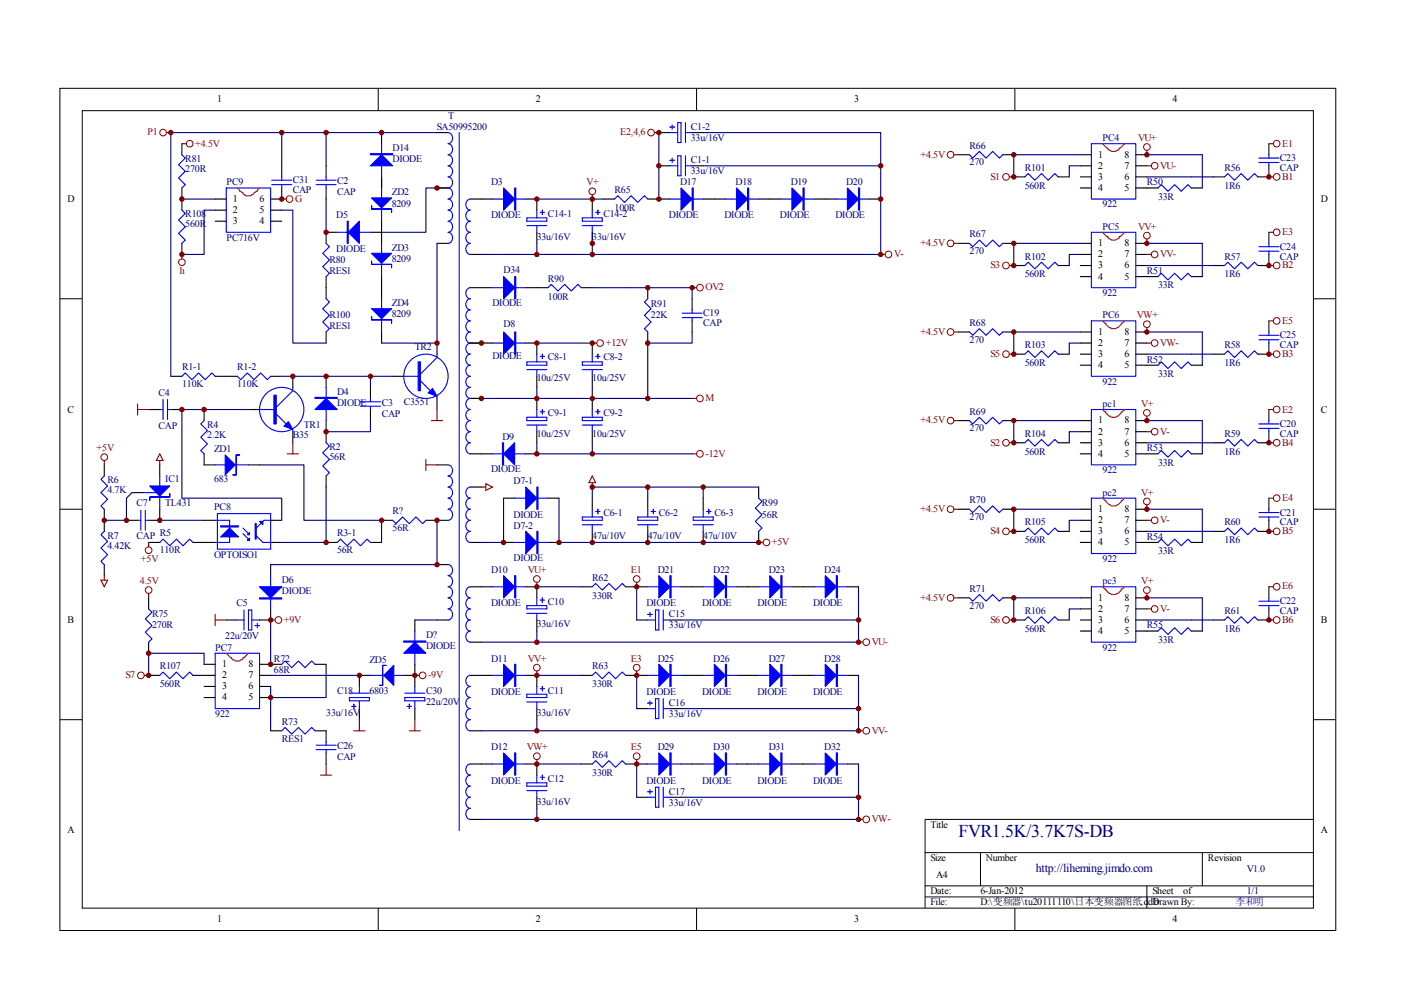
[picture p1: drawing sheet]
<svg xmlns="http://www.w3.org/2000/svg" width="297mm" height="210mm" viewBox="0 0 297 210" stroke-linecap="round" stroke-linejoin="round" font-family="sans-serif">
<g fill="none" stroke="#000" stroke-width=".21">
<path d="M12.7 18.7h270.5v178.6h-270.5zM80.2 18.7v4.7M147.7 18.7v4.7M215.2 18.7v4.7M17.4 23.5h261.1v169h-261.1zM12.7 63.3h4.7M278.4 63.3h4.7M12.7 108h4.7M278.4 108h4.7M12.7 152.6h4.7M278.4 152.6h4.7M278.4 173.7h-82.3v18.8"/>
<path d="M80.2 192.5v4.7M147.7 192.5v4.7M196.1 180.8h82.3M196.1 187.8h82.3M196.1 190.2h82.3M207.9 180.8v7M215.2 192.5v4.7M243.2 187.8v4.7M254.9 180.8v7"/>
</g>
<g fill="none" stroke="#000" stroke-width=".23">
<path d="M38.6 30.5v2.3M38.6 39.9v4.7M59.7 39.9v2.3h-2.3M59.7 35.2v2.3M69.1 35.2v2.3M69.1 39.9v2.3M80.9 28.1v2.4M80.9 37.5v2.4M92.7 28.1h2.3M92.7 39.9h2.3M139.7 28.1h2.3M139.7 35.2h2.3"/>
<path d="M146.7 28.1h2.4M146.7 35.2h2.4M203.2 32.8h2.3M212.6 32.8h2.3M214.9 37.5h2.4M224.3 37.5h2.4M229 39.9h2.4M229 35.2h2.4M229 32.8h2.4M229 37.5h2.4M240.8 39.9h4.7M240.8 35.2h2.4"/>
<path d="M240.8 32.8h2.4M240.8 37.5h2.4M252.6 39.9h2.3M257.3 37.5h2.3M269 35.2v2.3h-2.3M269 30.5v2.3M38.6 51.6v2.3M45.6 42.2h2.4M45.6 44.6h2.4M45.6 46.9h2.4M57.4 44.6h2.3M57.4 46.9h2.3"/>
<path d="M69.1 58.6v4.7M71.5 49.3h-2.4v2.3M78.5 49.3h2.4M80.9 46.9v4.7M80.9 58.6v4.7M92.7 51.6h2.3M99.7 42.2h4.7M99.7 53.9h2.4M111.5 42.2h2.3v2.4M113.8 49.3v2.3M125.6 42.2v2.4M125.6 49.3v2.3"/>
<path d="M127.9 42.2h2.4M137.3 42.2h4.7M149.1 42.2h4.7M160.9 42.2h4.7M172.6 42.2h4.7M184.4 42.2h2.3M203.2 51.6h2.3M212.6 51.6h2.3M214.9 56.3h2.4M224.3 56.3h2.4M229 51.6h2.4M229 53.9h2.4"/>
<path d="M229 56.3h2.4M229 58.6h2.4M240.8 51.6h2.4M240.8 53.9h2.4M240.8 56.3h2.4M240.8 58.6h4.7M252.6 58.6h2.3M257.3 56.3h2.3M269 49.3v2.3M269 53.9v2.4h-2.3M36.2 79.8h2.4M45.6 79.8h4.7"/>
<path d="M57.4 79.8h2.3M62.1 79.8v2.3M69.1 70.4v2.3M69.1 79.8v2.3M80.9 70.4v2.3M83.2 79.8h2.4M92.7 72.7v2.4M99.7 61h4.7M99.7 72.7h4.7M111.5 61h4.7M111.5 72.7h2.3v2.4M113.8 79.8v2.3"/>
<path d="M123.2 61h2.4M125.6 72.7v2.4M125.6 79.8v2.3M137.3 61v2.3M137.3 70.4v2.3M146.7 63.3v2.4M146.7 68v2.4M203.2 70.4h2.3M212.6 70.4h2.3M214.9 75.1h2.4M224.3 75.1h2.4M229 72.7h2.4"/>
<path d="M229 70.4h2.4M229 75.1h2.4M229 77.4h2.4M240.8 72.7h2.4M240.8 70.4h2.4M240.8 75.1h2.4M240.8 77.4h4.7M252.6 77.4h2.3M257.3 75.1h2.3M269 68v2.4M269 72.7v2.4h-2.3M22.1 98.6v2.3"/>
<path d="M31.5 86.8h2.4M33.9 98.6v2.3M36.2 86.8h2.4M43.3 96.2v2.4h2.3M43.3 86.8v2.4M52.7 86.8h2.3M52.7 98.6h2.3M62.1 91.5v2.4M69.1 89.2v4.7M78.5 82.1v2.4M78.5 86.8v2.4M92.7 84.5v2.3"/>
<path d="M92.7 98.6h2.3M99.7 84.5h2.4M99.7 96.2h4.7M111.5 96.2h2.3M113.8 84.5v2.3M113.8 91.5v2.4M125.6 84.5v2.3M125.6 91.5v2.4M203.2 89.2h2.3M212.6 89.2h2.3M214.9 93.9h2.4M224.3 93.9h2.4"/>
<path d="M229 96.2h2.4M229 89.2h2.4M229 91.5h2.4M229 93.9h2.4M240.8 96.2h4.7M240.8 89.2h2.4M240.8 91.5h2.4M240.8 93.9h2.4M252.6 96.2h2.3M257.3 93.9h2.3M269 86.8v2.4M269 91.5v2.4h-2.3"/>
<path d="M22.1 108v4.7M22.1 119.7v2.4M26.8 110.3h2.4M28 104.4h2.3M31.5 115h2.4M33.9 108v2.3h-2.4M40.9 115h4.7M43.3 110.3h2.3M57.4 110.3h2.3M57.4 115h2.3M57.4 119.7v2.4M69.1 100.9v2.4"/>
<path d="M69.1 115h2.4M78.5 115h2.4M80.9 110.3h2.3M90.3 110.3h4.7M92.7 119.7h2.3M99.7 115h2.4M99.7 103.3h2.4M106.8 115h2.3M106.8 105.6h2.3M116.2 115h2.3M116.2 105.6h2.3M125.6 105.6v2.4"/>
<path d="M125.6 112.7v2.3M137.3 105.6v2.4M137.3 112.7v2.3M149.1 105.6v2.4M149.1 112.7v2.3M160.9 103.3v2.3M160.9 112.7v2.3M203.2 108h2.3M212.6 108h2.3M214.9 112.7h2.4M224.3 112.7h2.4M229 110.3h2.4"/>
<path d="M229 115h2.4M229 108h2.4M229 112.7h2.4M240.8 110.3h2.4M240.8 115h4.7M240.8 108h2.4M240.8 112.7h2.4M252.6 115h2.3M257.3 112.7h2.3M269 105.6v2.4M269 110.3v2.4h-2.3M31.5 126.8v2.3"/>
<path d="M31.5 136.2v2.3M48 131.5h2.3M57.4 129.1v2.4h-2.4M88 131.5v2.3M92.7 131.5h2.3M99.7 124.4h4.7M99.7 136.2h2.4M111.5 124.4h2.3v2.4M113.8 131.5v2.3M123.2 124.4h2.4M132.6 124.4h4.7M135 131.5h2.3"/>
<path d="M142 131.5h2.4M144.4 124.4h4.7M156.2 124.4h4.7M167.9 124.4h4.7M179.7 124.4h2.3M203.2 126.8h2.3M212.6 126.8h2.3M214.9 131.5h2.4M224.3 131.5h2.4M229 131.5h2.4M229 126.8h2.4M229 129.1h2.4"/>
<path d="M229 133.8h2.4M240.8 131.5h2.4M240.8 126.8h2.4M240.8 129.1h2.4M240.8 133.8h4.7M252.6 133.8h2.3M257.3 131.5h2.3M269 129.1v2.4h-2.3M269 124.4v2.4M31.5 143.2h2.4M40.9 143.2h4.7M43.3 140.9h2.3"/>
<path d="M43.3 145.5h2.3M43.3 147.9h2.3M55 143.2h2.4M55 140.9h4.7M55 145.5h2.4M55 147.9h2.4M57.4 154.9h2.3M66.8 154.9h2.3v2.4M66.8 140.9h2.3M69.1 159.6v2.4M76.2 150.2v2.4M78.5 143.2h-2.3v2.3"/>
<path d="M85.6 143.2h2.4M88 140.9v4.6M88 150.2v2.4M99.7 143.2h4.7M99.7 154.9h2.4M111.5 143.2h2.3v2.3M113.8 150.2v2.4M123.2 143.2h2.4M132.6 143.2h4.7M135 150.2h2.3M142 150.2h2.4M144.4 143.2h4.7"/>
<path d="M156.2 143.2h4.7M167.9 143.2h4.7M179.7 143.2h2.3M99.7 162h4.7M99.7 173.7h2.4M111.5 162h2.3v2.3M113.8 169v2.4M123.2 162h2.4M132.6 162h4.7M135 169h2.3M142 169h2.4M144.4 162h4.7"/>
<path d="M156.2 162h4.7M167.9 162h4.7M179.7 162h2.3"/>
</g>
<g fill="none" stroke="#00f" stroke-width=".23">
<path d="M38.6 32.8l.7 .7-1.4 1.4 1.4 1.4-1.4 1.4 1.4 1.5-.7 .7M48 39.9h9.4v9.4h-9.4zM57.6 39.2h4.2M57.6 38.2h4.2M59.7 37.5v.7M59.7 39.2v.7M67 39.2h4.3M67 38.2h4.3M69.1 37.5v.7M69.1 39.2v.7M80.9 30.5v7M80.9 39.9v7"/>
<path d="M95 28.1a1.2 1.2 0 0 1 .9 1.2 1.2 1.2 0 0 1-.9 1.2 1.2 1.2 0 0 1 .9 1.1 1.2 1.2 0 0 1-.9 1.2 1.2 1.2 0 0 1 .9 1.2 1.2 1.2 0 0 1-.9 1.2 1.2 1.2 0 0 1 .9 1.1 1.2 1.2 0 0 1-.9 1.2 1.2 1.2 0 0 1 .9 1.2 1.2 1.2 0 0 1-.9 1.2 1.2 1.2 0 0 1 .9 1.1 1.2 1.2 0 0 1-.9 1.2 1.2 1.2 0 0 1 .9 1.2 1.2 1.2 0 0 1-.9 1.2 1.2 1.2 0 0 1 .9 1.1 1.2 1.2 0 0 1-.9 1.2 1.2 1.2 0 0 1 .9 1.2 1.2 1.2 0 0 1-.9 1.2 1.2 1.2 0 0 1 .9 1.1 1.2 1.2 0 0 1-.9 1.2M97.4 28.1v148M142 34h1M142 35.2h1.7M142 26.9h1M142 28.1h1.7M142.5 26.5v.9M142.5 33.5v1M143.7 33h.7v4.3h-.7zM143.7 26h.7v4.2h-.7zM145.3 35.2h1.4M145.3 26v4.2"/>
<path d="M145.3 33v4.3M145.3 28.1h1.4M205.5 32.8l.7 .7 1.5-1.4 1.4 1.4 1.4-1.4 1.4 1.4 .7-.7M217.3 37.5l.7-.7 1.4 1.4 1.4-1.4 1.4 1.4 1.4-1.4 .7 .7M231.4 30.5h9.4v11.7h-9.4zM245.5 39.9l.7-.7 1.4 1.4 1.4-1.4 1.4 1.4 1.5-1.4 .7 .7M259.6 37.5l.7-.7 1.4 1.4 1.4-1.4 1.5 1.4 1.4-1.4 .7 .7M266.9 33.5h4.2M266.9 34.5h4.2M269 32.8v.7M269 34.5v.7M38.6 44.6l.7 .7-1.4 1.4 1.4 1.4-1.4 1.4 1.4 1.4-.7 .7"/>
<path d="M69.1 51.6l.7 .7-1.4 1.4 1.4 1.4-1.4 1.4 1.4 1.4-.7 .7M71.5 49.3h7M80.9 51.6v7M99.7 42.2a1.2 1.2 0 0 0-.9 1.2 1.2 1.2 0 0 0 .9 1.2 1.2 1.2 0 0 0-.9 1.1 1.2 1.2 0 0 0 .9 1.2 1.21 1.21 0 0 0-.9 1.2 1.21 1.21 0 0 0 .9 1.2 1.2 1.2 0 0 0-.9 1.1 1.2 1.2 0 0 0 .9 1.2 1.2 1.2 0 0 0-.9 1.2 1.2 1.2 0 0 0 .9 1.1M104.4 42.2h7.1M111.7 46.2h4.2v.7h-4.2zM111.7 47.8h4.2M113.8 44.6v1.6M113.8 47.8v1.5M114.5 45h1M115 44.6v.9M123.5 47.8h4.2"/>
<path d="M123.5 46.2h4.2v.7h-4.2zM125.6 44.6v1.6M125.6 47.8v1.5M126.3 45h.9M126.8 44.6v.9M130.3 42.2l.7-.7 1.4 1.4 1.4-1.4 1.4 1.4 1.4-1.4 .7 .7M142 42.2h7.1M153.8 42.2h7.1M165.6 42.2h7M177.3 42.2h7.1M205.5 51.6l.7 .7 1.5-1.4 1.4 1.4 1.4-1.4 1.4 1.4 .7-.7M217.3 56.3l.7-.7 1.4 1.4 1.4-1.4 1.4 1.4 1.4-1.4 .7 .7"/>
<path d="M231.4 49.3h9.4v11.7h-9.4zM245.5 58.6l.7-.7 1.4 1.4 1.4-1.4 1.4 1.4 1.5-1.4 .7 .7M259.6 56.3l.7-.7 1.4 1.4 1.4-1.4 1.5 1.4 1.4-1.4 .7 .7M266.9 52.3h4.2M266.9 53.2h4.2M269 51.6v.7M269 53.2v.7M38.6 79.8l.7-.7 1.4 1.4 1.4-1.4 1.4 1.4 1.4-1.4 .7 .7M50.3 79.8l.7 .7 1.4-1.4 1.5 1.4 1.4-1.4 1.4 1.4 .7-.7M69.1 63.3l.7 .7-1.4 1.5 1.4 1.4-1.4 1.4 1.4 1.4-.7 .7M80.9 63.3v7.1M85.6 79.8h3.5"/>
<path d="M92.7 75.1v.7l-3.6 3.5M99.7 61a1.2 1.2 0 0 0-.9 1.2 1.2 1.2 0 0 0 .9 1.1 1.2 1.2 0 0 0-.9 1.2 1.2 1.2 0 0 0 .9 1.2M99.7 65.7a1.2 1.2 0 0 0-.9 1.2 1.2 1.2 0 0 0 .9 1.1 1.2 1.2 0 0 0-.9 1.2 1.2 1.2 0 0 0 .9 1.2 1.2 1.2 0 0 0-.9 1.2 1.2 1.2 0 0 0 .9 1.1 1.2 1.2 0 0 0-.9 1.2 1.2 1.2 0 0 0 .9 1.2 1.2 1.2 0 0 0-.9 1.2 1.2 1.2 0 0 0 .9 1.1 1.21 1.21 0 0 0-.9 1.2 1.21 1.21 0 0 0 .9 1.2 1.2 1.2 0 0 0-.9 1.2 1.2 1.2 0 0 0 .9 1.1 1.2 1.2 0 0 0-.9 1.2 1.2 1.2 0 0 0 .9 1.2 1.2 1.2 0 0 0-.9 1.2 1.2 1.2 0 0 0 .9 1.1 1.2 1.2 0 0 0-.9 1.2 1.2 1.2 0 0 0 .9 1.2 1.2 1.2 0 0 0-.9 1.2 1.2 1.2 0 0 0 .9 1.1 1.2 1.2 0 0 0-.9 1.2 1.2 1.2 0 0 0 .9 1.2 1.2 1.2 0 0 0-.9 1.2 1.2 1.2 0 0 0 .9 1.1M104.4 61h7.1M104.4 72.7h7.1M111.7 76.7h4.2v.7h-4.2zM111.7 78.4h4.2M113.8 75.1v1.6M113.8 78.4v1.4M114.5 75.6h1M115 75.1v.9M116.2 61l.7-.7 1.4 1.4 1.4-1.4 1.4 1.4 1.4-1.4 .7 .7"/>
<path d="M123.5 76.7h4.2v.7h-4.2zM123.5 78.4h4.2M125.6 75.1v1.6M125.6 78.4v1.4M126.3 75.6h.9M126.8 75.1v.9M137.3 63.3l-.7 .7 1.4 1.5-1.4 1.4 1.4 1.4-1.4 1.4 .7 .7M144.6 67.3h4.3M144.6 66.4h4.3M146.7 65.7v.7M146.7 67.3v.7M205.5 70.4l.7 .7 1.5-1.4 1.4 1.4 1.4-1.4 1.4 1.4 .7-.7"/>
<path d="M217.3 75.1l.7-.7 1.4 1.4 1.4-1.4 1.4 1.4 1.4-1.4 .7 .7M231.4 68h9.4v11.8h-9.4zM245.5 77.4l.7-.7 1.4 1.4 1.4-1.4 1.4 1.4 1.5-1.4 .7 .7M259.6 75.1l.7-.7 1.4 1.4 1.4-1.4 1.5 1.4 1.4-1.4 .7 .7M266.9 71.1h4.2M266.9 72h4.2M269 70.4v.7M269 72v.7M33.9 86.8h.7M34.6 84.7v4.2M35.5 86.8h.7M35.5 84.7v4.2"/>
<path d="M43.3 89.2l-.7 .7 1.4 1.4-1.4 1.4 1.4 1.4-1.4 1.4 .7 .7M45.6 98.6h7.1M55 86.8h3.6M58.6 87.8l2.1 2.1M62.1 82.1v.7l-3.5 3.6M62.1 91.1v.4M69.1 93.9l.7 .7-1.4 1.4 1.4 1.4-1.4 1.4 1.4 1.4-.7 .7M69.1 82.1v7.1M76.4 85.2h4.3M76.4 86.1h4.3M78.5 84.5v.7M78.5 86.1v.7"/>
<path d="M89.1 80.7l2.1 2.1M92.7 84v.5M95 98.6a1.2 1.2 0 0 1 .9 1.1 1.2 1.2 0 0 1-.9 1.2 1.2 1.2 0 0 1 .9 1.2 1.2 1.2 0 0 1-.9 1.2 1.2 1.2 0 0 1 .9 1.1 1.2 1.2 0 0 1-.9 1.2 1.2 1.2 0 0 1 .9 1.2 1.2 1.2 0 0 1-.9 1.2 1.2 1.2 0 0 1 .9 1.1 1.2 1.2 0 0 1-.9 1.2M104.4 96.2h7.1M111.7 88.5h4.2v.7h-4.2zM111.7 90.1h4.2M113.8 86.8v1.7M113.8 90.1v1.4M114.5 87.3h1M115 86.8v1M123.5 88.5h4.2v.7h-4.2zM123.5 90.1h4.2"/>
<path d="M125.6 86.8v1.7M125.6 90.1v1.4M126.3 87.3h.9M126.8 86.8v1M205.5 89.2l.7 .7 1.5-1.4 1.4 1.4 1.4-1.4 1.4 1.4 .7-.7M217.3 93.9l.7-.7 1.4 1.4 1.4-1.4 1.4 1.4 1.4-1.4 .7 .7M231.4 86.8h9.4v11.8h-9.4zM245.5 96.2l.7-.7 1.4 1.4 1.4-1.4 1.4 1.4 1.5-1.4 .7 .7M259.6 93.9l.7-.7 1.4 1.4 1.4-1.4 1.5 1.4 1.4-1.4 .7 .7M266.9 89.9h4.2M266.9 90.8h4.2M269 89.2v.7"/>
<path d="M269 90.8v.7M22.1 100.9l-.7 .7 1.4 1.4-1.4 1.4 1.4 1.5-1.4 1.4 .7 .7M22.1 112.7l-.7 .7 1.4 1.4-1.4 1.4 1.4 1.4-1.4 1.4 .7 .7M29.2 110.3h.7M29.9 108.2v4.2M30.3 104.4h3.3M30.8 110.3h.7M30.8 108.2v4.2M33.9 115l.7-.7 1.4 1.4 1.4-1.4 1.4 1.4 1.4-1.4 .7 .7M33.9 100.9v7.1M45.6 110.3h3.1v4.7h-3.1M46.1 108.9h11.3v7.5h-11.3z"/>
<path d="M51.5 112l1.4 1.4M51.5 113.1l1.4 1.4M54.3 113.6l1.4 1.4h1.7M57.4 110.3h-1.4l-1.7 1.7M71.5 115l.7-.7 1.4 1.4 1.4-1.4 1.4 1.4 1.4-1.4 .7 .7M83.2 110.3l.8 .7 1.4-1.4 1.4 1.4 1.4-1.4 1.4 1.4 .7-.7M95 119.7a1.2 1.2 0 0 1 .9 1.2 1.2 1.2 0 0 1-.9 1.2 1.2 1.2 0 0 1 .9 1.1 1.2 1.2 0 0 1-.9 1.2 1.2 1.2 0 0 1 .9 1.2 1.2 1.2 0 0 1-.9 1.2M99.7 103.3a1.2 1.2 0 0 0-.9 1.1 1.2 1.2 0 0 0 .9 1.2 1.2 1.2 0 0 0-.9 1.2 1.2 1.2 0 0 0 .9 1.2 1.21 1.21 0 0 0-.9 1.1 1.21 1.21 0 0 0 .9 1.2 1.2 1.2 0 0 0-.9 1.2 1.2 1.2 0 0 0 .9 1.2 1.2 1.2 0 0 0-.9 1.1 1.2 1.2 0 0 0 .9 1.2M109.1 115h7.1M109.1 105.6h7.1M123.5 109.6h4.2v.7h-4.2zM123.5 111.3h4.2"/>
<path d="M125.6 108v1.6M125.6 111.3v1.4M126.3 108.4h.9M126.8 108v.9M135.2 109.6h4.3v.7h-4.3zM135.2 111.3h4.3M137.3 108v1.6M137.3 111.3v1.4M138 108.4h1M138.5 108v.9M147 109.6h4.2v.7h-4.2zM147 111.3h4.2"/>
<path d="M149.1 108v1.6M149.1 111.3v1.4M149.8 108.4h.9M150.3 108v.9M160.9 105.6l.7 .7-1.5 1.4 1.5 1.4-1.5 1.5 1.5 1.4-.7 .7M205.5 108l.7 .7 1.5-1.4 1.4 1.4 1.4-1.4 1.4 1.4 .7-.7M217.3 112.7l.7-.7 1.4 1.4 1.4-1.4 1.4 1.4 1.4-1.4 .7 .7M231.4 105.6h9.4v11.8h-9.4zM245.5 115l.7-.7 1.4 1.4 1.4-1.4 1.4 1.4 1.5-1.4 .7 .7M259.6 112.7l.7-.7 1.4 1.4 1.4-1.4 1.5 1.4 1.4-1.4 .7 .7M266.9 109.6h4.2M266.9 108.7h4.2"/>
<path d="M269 108v.7M269 109.6v.7M31.5 129.1l.7 .7-1.4 1.4 1.4 1.4-1.4 1.4 1.4 1.4-.7 .8M45.6 138.5h9.4v11.7h-9.4zM50.3 131.5h1.4M51.7 129.3v4.3M52.7 129.3h.7v4.3h-.7zM53.4 131.5h1.6M54.1 132.6h.9M54.6 132.2v.9M57.4 122.1v7M88 133.8v7.1"/>
<path d="M95 126.8a1.2 1.2 0 0 1 .9 1.1 1.2 1.2 0 0 1-.9 1.2 1.2 1.2 0 0 1 .9 1.2 1.2 1.2 0 0 1-.9 1.2M99.7 126.8a1.2 1.2 0 0 0-.9 1.1 1.2 1.2 0 0 0 .9 1.2 1.2 1.2 0 0 0-.9 1.2 1.2 1.2 0 0 0 .9 1.2 1.2 1.2 0 0 0-.9 1.1 1.2 1.2 0 0 0 .9 1.2 1.2 1.2 0 0 0-.9 1.2 1.2 1.2 0 0 0 .9 1.2M99.7 124.4a1.2 1.2 0 0 0-.9 1.2 1.2 1.2 0 0 0 .9 1.2M104.4 124.4h7.1M111.7 128.4h4.2v.7h-4.2zM111.7 130h4.2M113.8 126.8v1.6M113.8 130v1.5M114.5 127.2h1M115 126.8v.9M125.6 124.4l.7-.7 1.4 1.4 1.4-1.4 1.4 1.4 1.4-1.4 .7 .7M137.3 131.5h1.7"/>
<path d="M137.3 124.4h7.1M137.3 130.3h1M137.8 129.8v1M139 129.3h.7v4.3h-.7zM140.6 131.5h1.4M140.6 129.3v4.3M149.1 124.4h7.1M160.9 124.4h7M172.6 124.4h7.1M205.5 126.8l.7 .7 1.5-1.4 1.4 1.4 1.4-1.4 1.4 1.4 .7-.7M217.3 131.5l.7-.7 1.4 1.4 1.4-1.4 1.4 1.4 1.4-1.4 .7 .7M231.4 124.4h9.4v11.8h-9.4z"/>
<path d="M245.5 133.8l.7-.7 1.4 1.4 1.4-1.4 1.4 1.4 1.5-1.4 .7 .7M259.6 131.5l.7-.7 1.4 1.4 1.4-1.4 1.5 1.4 1.4-1.4 .7 .7M266.9 128.4h4.2M266.9 127.5h4.2M269 126.8v.7M269 128.4v.7M33.9 143.2l.7-.7 1.4 1.4 1.4-1.4 1.4 1.4 1.4-1.4 .7 .7M59.7 140.9l.7-.8 1.4 1.5 1.5-1.5 1.4 1.5 1.4-1.5 .7 .8M59.7 154.9l.7-.7 1.4 1.4 1.5-1.4 1.4 1.4 1.4-1.4 .7 .7M67 158.9h4.3M67 158h4.3M69.1 157.3v.7"/>
<path d="M69.1 158.9v.7M74.1 147h4.2M74.1 147.9h4.2v.7h-4.2zM74.5 149.8h1M75 149.3v.9M76.2 145.5v1.5M76.2 148.6v1.6M78.5 143.2h7.1M85.8 147.9h4.3v.7h-4.3zM85.8 147h4.3M86.3 149.8h.9M86.8 149.3v.9"/>
<path d="M88 145.5v1.5M88 148.6v1.6M99.7 143.2a1.2 1.2 0 0 0-.9 1.2 1.2 1.2 0 0 0 .9 1.1 1.2 1.2 0 0 0-.9 1.2 1.2 1.2 0 0 0 .9 1.2 1.2 1.2 0 0 0-.9 1.2 1.2 1.2 0 0 0 .9 1.1 1.2 1.2 0 0 0-.9 1.2 1.2 1.2 0 0 0 .9 1.2 1.2 1.2 0 0 0-.9 1.2 1.2 1.2 0 0 0 .9 1.1M104.4 143.2h7.1M111.7 147.2h4.2v.7h-4.2zM111.7 148.8h4.2M113.8 145.5v1.7M113.8 148.8v1.4M114.5 146h1M115 145.5v1M125.6 143.2l.7-.7 1.4 1.4 1.4-1.4 1.4 1.4 1.4-1.4 .7 .7M137.3 143.2h7.1"/>
<path d="M137.3 149.1h1M137.3 150.2h1.7M137.8 148.6v.9M139 148.1h.7v4.3h-.7zM140.6 148.1v4.3M140.6 150.2h1.4M149.1 143.2h7.1M160.9 143.2h7M172.6 143.2h7.1M99.7 162a1.2 1.2 0 0 0-.9 1.2 1.2 1.2 0 0 0 .9 1.1 1.2 1.2 0 0 0-.9 1.2 1.2 1.2 0 0 0 .9 1.2 1.2 1.2 0 0 0-.9 1.2 1.2 1.2 0 0 0 .9 1.1 1.2 1.2 0 0 0-.9 1.2 1.2 1.2 0 0 0 .9 1.2 1.2 1.2 0 0 0-.9 1.2 1.2 1.2 0 0 0 .9 1.1M104.4 162h7.1M111.7 166h4.2v.7h-4.2z"/>
<path d="M111.7 167.6h4.2M113.8 164.3v1.7M113.8 167.6v1.4M114.5 164.8h1M115 164.3v1M125.6 162l.7-.7 1.4 1.4 1.4-1.4 1.4 1.4 1.4-1.4 .7 .7M137.3 162h7.1M137.3 167.9h1M137.3 169h1.7M137.8 167.4v.9M139 166.9h.7v4.2h-.7zM140.6 166.9v4.2"/>
<path d="M140.6 169h1.4M149.1 162h7.1M160.9 162h7M172.6 162h7.1"/>
<circle cx="90.3" cy="79.8" r="4.7"/>
<circle cx="59.7" cy="86.8" r="4.7"/>
</g>
<g fill="#00f" stroke="#00f" stroke-width=".23">
<path d="M78.8 42h4.2l-2.1 2.1z"/>
<path d="M78.8 53.7h4.2l-2.1 2.1z"/>
<path d="M78.8 65.5h4.2l-2.1 2.1z"/>
<path d="M78.5 35.2l2.4-2.4 2.3 2.4z"/>
<path d="M73.8 49.3l2.4-2.4v4.7z"/>
<path d="M90.8 83.3l.9-.9 1 1.6z"/>
<path d="M60.2 90.4l.9-1 1 1.7z"/>
<path d="M66.8 86.8l2.3-2.3 2.4 2.3z"/>
<path d="M47.7 96.5l2.2 2.1-2.2 2.1z"/>
<path d="M48.7 112l1.9 1.8h-3.8z"/>
<path d="M52.9 114.1v.4h-.5z"/>
<path d="M52.4 113.4l.5-.5v.5z"/>
<path d="M55 110.6h.7v.7z"/>
<path d="M31.7 103h4.3l-2.1 2.1z"/>
<path d="M55 124.4h4.7l-2.3 2.4z"/>
<path d="M85.6 138.5l2.4-2.3 2.3 2.3z"/>
<path d="M81.4 143.2l2.1-2.1v4.2z"/>
<path d="M106.8 39.9l2.3 2.3-2.3 2.4z"/>
<path d="M144.4 39.9l2.3 2.3-2.3 2.4z"/>
<path d="M156.2 39.9l2.3 2.3-2.3 2.4z"/>
<path d="M167.9 39.9l2.4 2.3-2.4 2.4z"/>
<path d="M179.7 39.9l2.3 2.3-2.3 2.4z"/>
<path d="M106.8 58.6l2.3 2.4-2.3 2.3z"/>
<path d="M106.8 70.4l2.3 2.3-2.3 2.4z"/>
<path d="M109.1 93.9v4.7l-2.3-2.4z"/>
<path d="M111.5 112.7l2.3 2.3-2.3 2.4z"/>
<path d="M111.5 103.3l2.3 2.3-2.3 2.4z"/>
<path d="M106.8 122.1l2.3 2.3-2.3 2.4z"/>
<path d="M139.7 122.1l2.3 2.3-2.3 2.4z"/>
<path d="M151.4 122.1l2.4 2.3-2.4 2.4z"/>
<path d="M163.2 122.1l2.4 2.3-2.4 2.4z"/>
<path d="M175 122.1l2.3 2.3-2.3 2.4z"/>
<path d="M106.8 140.9l2.3 2.3-2.3 2.3z"/>
<path d="M139.7 140.9l2.3 2.3-2.3 2.3z"/>
<path d="M151.4 140.9l2.4 2.3-2.4 2.3z"/>
<path d="M163.2 140.9l2.4 2.3-2.4 2.3z"/>
<path d="M175 140.9l2.3 2.3-2.3 2.3z"/>
<path d="M106.8 159.6l2.3 2.4-2.3 2.3z"/>
<path d="M139.7 159.6l2.3 2.4-2.3 2.3z"/>
<path d="M151.4 159.6l2.4 2.4-2.4 2.3z"/>
<path d="M163.2 159.6l2.4 2.4-2.4 2.3z"/>
<path d="M175 159.6l2.3 2.4-2.3 2.3z"/>
<path d="M78.8 43.6v.7h4.2v.7v-.7h-4.2z" fill-rule="evenodd"/>
<path d="M78.8 55.4v.7h4.2v.7v-.7h-4.2z" fill-rule="evenodd"/>
<path d="M78.8 67.1v.7h4.2v.7v-.7h-4.2z" fill-rule="evenodd"/>
<path d="M78.5 32.6h4.7v.2h-4.7z" fill-rule="evenodd"/>
<path d="M73.6 46.9h.2v4.7h-.2z" fill-rule="evenodd"/>
<path d="M88.7 76.7h.4v6.1h-.4z" fill-rule="evenodd"/>
<path d="M58.1 83.8h.5v6.1h-.5z" fill-rule="evenodd"/>
<path d="M66.8 84.2h4.7v.3h-4.7z" fill-rule="evenodd"/>
<path d="M50.1 96.5v4.2h-.7h.7v-4.2h.7z" fill-rule="evenodd"/>
<path d="M46.8 111.5h3.8v.2h-3.8z" fill-rule="evenodd"/>
<path d="M54.1 111h.2v3.3h-.2z" fill-rule="evenodd"/>
<path d="M31.7 105.4h4.3v-.7v.7h-4.3v.7z" fill-rule="evenodd"/>
<path d="M55 126.8h4.7v.2h-4.7z" fill-rule="evenodd"/>
<path d="M85.6 135.9h4.7v.3h-4.7z" fill-rule="evenodd"/>
<path d="M81.1 141.1h.7h-.7v4.2h-.7h.7z" fill-rule="evenodd"/>
<path d="M109.1 39.9h.3v4.7h-.3z" fill-rule="evenodd"/>
<path d="M146.7 39.9h.3v4.7h-.3z" fill-rule="evenodd"/>
<path d="M158.5 39.9h.2v4.7h-.2z" fill-rule="evenodd"/>
<path d="M170.3 39.9h.2v4.7h-.2z" fill-rule="evenodd"/>
<path d="M182 39.9h.3v4.7h-.3z" fill-rule="evenodd"/>
<path d="M109.1 58.6h.3v4.7h-.3z" fill-rule="evenodd"/>
<path d="M109.1 70.4h.3v4.7h-.3z" fill-rule="evenodd"/>
<path d="M106.5 93.9h.3v4.7h-.3z" fill-rule="evenodd"/>
<path d="M113.8 112.7h.3v4.7h-.3z" fill-rule="evenodd"/>
<path d="M113.8 103.3h.3v4.7h-.3z" fill-rule="evenodd"/>
<path d="M109.1 122.1h.3v4.7h-.3z" fill-rule="evenodd"/>
<path d="M142 122.1h.3v4.7h-.3z" fill-rule="evenodd"/>
<path d="M153.8 122.1h.2v4.7h-.2z" fill-rule="evenodd"/>
<path d="M165.6 122.1h.2v4.7h-.2z" fill-rule="evenodd"/>
<path d="M177.3 122.1h.3v4.7h-.3z" fill-rule="evenodd"/>
<path d="M109.1 140.9h.3v4.6h-.3z" fill-rule="evenodd"/>
<path d="M142 140.9h.3v4.6h-.3z" fill-rule="evenodd"/>
<path d="M153.8 140.9h.2v4.6h-.2z" fill-rule="evenodd"/>
<path d="M165.6 140.9h.2v4.6h-.2z" fill-rule="evenodd"/>
<path d="M177.3 140.9h.3v4.6h-.3z" fill-rule="evenodd"/>
<path d="M109.1 159.6h.3v4.7h-.3z" fill-rule="evenodd"/>
<path d="M142 159.6h.3v4.7h-.3z" fill-rule="evenodd"/>
<path d="M153.8 159.6h.2v4.7h-.2z" fill-rule="evenodd"/>
<path d="M165.6 159.6h.2v4.7h-.2z" fill-rule="evenodd"/>
<path d="M177.3 159.6h.3v4.7h-.3z" fill-rule="evenodd"/>
</g>
<g fill="none" stroke="#000080" stroke-width=".23">
<path d="M59.7 28.1h-23.5v51.7M69.1 28.1h-9.4v7.1M92.7 39.9h-2.4v9.4h-9.4M92.7 28.1h-23.6v7.1M139.7 28.1v14.1M149.1 35.2h37.6v18.7h-84.6M149.1 28.1h37.6v7.1M229 32.8h-14.1v4.7M229 35.2h-2.3v2.3M243.2 37.5h14.1M243.2 32.8h11.7v7.1M38.6 42.2h7"/>
<path d="M45.6 44.6h-2.3v9.3h-4.7M59.7 44.6h2.4v28.1h7M69.1 42.2v7.1M92.7 51.6v21.1h-11.8M113.8 42.2h14.1M113.8 51.6v2.3M125.6 49.3v4.6M229 51.6h-14.1v4.7M229 53.9h-2.3v2.4M243.2 51.6h11.7v7M243.2 56.3h14.1M59.7 79.8h23.5"/>
<path d="M78.5 79.8v2.3M113.8 72.7h11.8M125.6 61h21.1v2.3M146.7 70.4v2.3h-9.4v11.8h-35.2M229 70.4h-14.1v4.7M229 72.7h-2.3v2.4M243.2 70.4h11.7v7M243.2 75.1h14.1M52.7 86.8h-14.1v18.8h21.1v4.7M55 98.6h9.4v11.7h16.5v4.7M78.5 89.2v2.3h-9.4M113.8 82.1v2.4"/>
<path d="M113.8 93.9v2.3h32.9M125.6 82.1v2.4M125.6 93.9v2.3M137.3 84.5h9.4M229 89.2h-14.1v4.7M229 91.5h-2.3v2.4M243.2 89.2h11.7v7M243.2 93.9h14.1M28 104.4l-1.2 1.2v4.7h-4.7M33.9 110.3h9.4M69.1 103.3v11.7h-9.4M92.7 110.3v9.4h-35.3"/>
<path d="M106.8 105.6v9.4h-4.7M118.5 105.6v9.4h42.4M137.3 103.3v2.3M149.1 103.3v2.3M160.9 103.3h-35.3v2.3M229 108h-14.1v4.7M229 110.3h-2.3v2.4M243.2 108h11.7v7M243.2 112.7h14.1M57.4 131.5v9.4M88 131.5h4.7M113.8 133.8v2.4"/>
<path d="M113.8 124.4h9.4M135 124.4v7.1M144.4 131.5h37.6v4.7h-79.9M182 124.4v7.1M229 126.8h-14.1v4.7M229 129.1h-2.3v2.4M243.2 131.5h14.1M243.2 126.8h11.7v7M43.3 140.9v-2.4h-11.8v4.7M57.4 143.2h18.8M57.4 145.5v9.4M69.1 140.9v7h-11.7"/>
<path d="M113.8 143.2h9.4M113.8 152.6v2.3M135 143.2v7M144.4 150.2h37.6v4.7h-79.9M182 143.2v7M113.8 171.4v2.3M113.8 162h9.4M135 162v7M144.4 169h37.6v4.7h-79.9M182 162v7"/>
</g>
<path d="M50.3 39.9l.5 .4v.3l.7 .2v.2l.2 .3h.3v.2a2.17 2.17 0 0 0 1.9-.5v-.2l.7-.2v-.3l.4-.4M233.8 30.5l.9 .9h.2v.2a1.71 1.71 0 0 0 2.4 0v-.2h.2l1-.9M233.8 49.3l.9 .9h.2v.2a1.71 1.71 0 0 0 2.4 0v-.2h.2l1-.9M233.8 68l.4 .5h.3a1.74 1.74 0 0 0 1.6 1.2 1.74 1.74 0 0 0 1.6-1.2h.3l.5-.5M233.8 86.8l.4 .5h.3a1.74 1.74 0 0 0 1.6 1.2 1.74 1.74 0 0 0 1.6-1.2h.3l.5-.5M233.8 105.6l.4 .5h.3a1.74 1.74 0 0 0 1.6 1.2 1.74 1.74 0 0 0 1.6-1.2h.3l.5-.5M48 138.5l.9 .9h.2v.3a1.72 1.72 0 0 0 2.4 0v-.3h.2l1-.9M233.8 124.4l.4 .5h.3a1.74 1.74 0 0 0 1.6 1.2 1.74 1.74 0 0 0 1.6-1.2h.3l.5-.5" fill="none" stroke="#f00" stroke-width=".23"/>
<g fill="none" stroke="#800000" stroke-width=".21">
<circle cx="34.6" cy="28.1" r=".7"/>
<circle cx="40.2" cy="30.5" r=".71"/>
<circle cx="138" cy="28.1" r=".71"/>
<circle cx="201.5" cy="32.8" r=".71"/>
<circle cx="213.3" cy="37.5" r=".71"/>
<circle cx="243.2" cy="31.2" r=".71"/>
<circle cx="244.8" cy="35.2" r=".71"/>
<circle cx="270.7" cy="37.5" r=".7"/>
<circle cx="270.7" cy="30.5" r=".7"/>
<circle cx="38.6" cy="55.6" r=".71"/>
<circle cx="61.4" cy="42.2" r=".7"/>
<circle cx="125.6" cy="40.6" r=".71"/>
<circle cx="188.4" cy="53.9" r=".7"/>
<circle cx="201.5" cy="51.6" r=".71"/>
<circle cx="213.3" cy="56.3" r=".71"/>
<circle cx="243.2" cy="50" r=".71"/>
<circle cx="244.8" cy="53.9" r=".71"/>
<circle cx="270.7" cy="49.2" r=".71"/>
<circle cx="270.7" cy="56.3" r=".7"/>
<circle cx="127.2" cy="72.7" r=".71"/>
<circle cx="148.4" cy="61" r=".7"/>
<circle cx="201.5" cy="70.4" r=".71"/>
<circle cx="213.3" cy="75.1" r=".71"/>
<circle cx="243.2" cy="68.7" r=".71"/>
<circle cx="244.8" cy="72.7" r=".71"/>
<circle cx="270.7" cy="68" r=".71"/>
<circle cx="270.7" cy="75.1" r=".7"/>
<circle cx="22.1" cy="96.9" r=".71"/>
<circle cx="148.4" cy="96.2" r=".71"/>
<circle cx="148.4" cy="84.5" r=".7"/>
<circle cx="201.5" cy="89.2" r=".71"/>
<circle cx="213.3" cy="93.9" r=".71"/>
<circle cx="243.2" cy="87.5" r=".71"/>
<circle cx="244.8" cy="91.5" r=".71"/>
<circle cx="270.7" cy="93.9" r=".7"/>
<circle cx="270.7" cy="86.8" r=".7"/>
<circle cx="31.5" cy="116.7" r=".71"/>
<circle cx="162.5" cy="115" r=".71"/>
<circle cx="201.5" cy="108" r=".71"/>
<circle cx="213.3" cy="112.7" r=".71"/>
<circle cx="243.2" cy="106.3" r=".71"/>
<circle cx="244.8" cy="110.3" r=".71"/>
<circle cx="270.7" cy="112.7" r=".71"/>
<circle cx="270.7" cy="105.6" r=".7"/>
<circle cx="31.5" cy="125.1" r=".71"/>
<circle cx="59" cy="131.5" r=".71"/>
<circle cx="113.8" cy="122.8" r=".71"/>
<circle cx="135" cy="122.8" r=".7"/>
<circle cx="183.7" cy="136.2" r=".7"/>
<circle cx="201.5" cy="126.8" r=".71"/>
<circle cx="213.3" cy="131.5" r=".71"/>
<circle cx="243.2" cy="125.1" r=".71"/>
<circle cx="244.8" cy="129.1" r=".71"/>
<circle cx="270.7" cy="124.4" r=".7"/>
<circle cx="270.7" cy="131.5" r=".7"/>
<circle cx="29.9" cy="143.2" r=".71"/>
<circle cx="89.6" cy="143.2" r=".71"/>
<circle cx="113.8" cy="141.6" r=".71"/>
<circle cx="135" cy="141.6" r=".7"/>
<circle cx="183.7" cy="154.9" r=".7"/>
<circle cx="113.8" cy="160.3" r=".71"/>
<circle cx="135" cy="160.3" r=".71"/>
<circle cx="183.7" cy="173.7" r=".71"/>
</g>
<g fill="none" stroke="#800000" stroke-width=".23">
<path d="M35.3 28.1h.9M38.6 30.5h.9M138.7 28.1h1M202.2 32.8h1M214 37.5h.9M243.2 35.2h.9M243.2 31.9v.9M269 30.5h1M269 37.5h1M38.6 53.9v1M59.7 42.2h1M125.6 41.3v.9"/>
<path d="M186.7 53.9h1M202.2 51.6h1M214 56.3h.9M243.2 53.9h.9M243.2 50.7v.9M269 56.3h1M269 49.3h1M125.6 72.7h.9M146.7 61h1M202.2 70.4h1M214 75.1h.9M243.2 72.7h.9"/>
<path d="M243.2 69.5v.9M269 75.1h1M269 68h1M22.1 97.6v1M29.2 86.8h2.3M29.2 85.7v2.3M33.9 96.2l.7 1.4h-1.4zM33.9 97.6v1M60.9 96.2h2.4M62.1 93.9v2.3M90.3 97.4v2.3M90.3 98.6h2.4"/>
<path d="M91.5 89.2h2.3M92.7 86.8v2.4M146.7 96.2h1M146.7 84.5h1M202.2 89.2h1M214 93.9h.9M243.2 88.2v1M243.2 91.5h.9M269 93.9h1M269 86.8h1M31.5 115v1M102.1 103.3h.9"/>
<path d="M103 102.6l1.4 .7-1.4 .7zM125.6 102.3v1M125.6 100.9l.7 1.4h-1.4zM160.9 115h.9M202.2 108h1M214 112.7h.9M243.2 107v1M243.2 110.3h.9M269 112.7h1M269 105.6h1M21.4 123h1.4l-.7 1.4zM22.1 122.1v.9"/>
<path d="M31.5 125.8v1M45.6 130.3v2.3M45.6 131.5h2.4M57.4 131.5h.9M113.8 123.5v.9M135 123.5v.9M182 136.2h1M202.2 126.8h1M214 131.5h.9M243.2 125.8v1M243.2 129.1h.9M269 131.5h1"/>
<path d="M269 124.4h1M30.6 143.2h.9M75 154.9h2.4M76.2 152.6v2.3M86.8 154.9h2.3M88 152.6v2.3M88 143.2h.9M113.8 142.3v.9M135 142.3v.9M182 154.9h1M68 164.3h2.3M69.1 162v2.3"/>
<path d="M113.8 161.1v.9M135 161.1v.9M182 173.7h1"/>
</g>
<g fill="#800000" stroke="#800000" stroke-width=".21">
<circle cx="92.7" cy="39.9" r=".47"/>
<circle cx="80.9" cy="28.1" r=".47"/>
<circle cx="69.1" cy="49.3" r=".47"/>
<circle cx="92.7" cy="72.7" r=".47"/>
<circle cx="69.1" cy="28.1" r=".47"/>
<circle cx="59.7" cy="42.2" r=".47"/>
<circle cx="59.7" cy="28.1" r=".47"/>
<circle cx="38.6" cy="42.2" r=".47"/>
<circle cx="38.6" cy="53.9" r=".47"/>
<circle cx="92.7" cy="110.3" r=".47"/>
<circle cx="43.3" cy="86.8" r=".47"/>
<circle cx="80.9" cy="110.3" r=".47"/>
<circle cx="69.1" cy="115" r=".47"/>
<circle cx="78.5" cy="79.8" r=".47"/>
<circle cx="22.1" cy="110.3" r=".47"/>
<circle cx="33.9" cy="110.3" r=".47"/>
<circle cx="26.8" cy="110.3" r=".47"/>
<circle cx="92.7" cy="119.7" r=".47"/>
<circle cx="57.4" cy="131.5" r=".47"/>
<circle cx="76.2" cy="143.2" r=".47"/>
<circle cx="57.4" cy="140.8" r=".47"/>
<circle cx="57.4" cy="147.9" r=".47"/>
<circle cx="137.3" cy="61" r=".47"/>
<circle cx="137.3" cy="72.7" r=".47"/>
<circle cx="102.1" cy="72.7" r=".47"/>
<circle cx="137.3" cy="84.5" r=".47"/>
<circle cx="102.1" cy="84.5" r=".47"/>
<circle cx="137.3" cy="115" r=".47"/>
<circle cx="113.8" cy="42.2" r=".47"/>
<circle cx="125.6" cy="42.2" r=".47"/>
<circle cx="125.6" cy="51.6" r=".47"/>
<circle cx="186.7" cy="42.2" r=".47"/>
<circle cx="139.7" cy="35.2" r=".47"/>
<circle cx="186.7" cy="35.2" r=".47"/>
<circle cx="186.7" cy="53.9" r=".47"/>
<circle cx="113.8" cy="53.9" r=".47"/>
<circle cx="113.8" cy="72.7" r=".47"/>
<circle cx="113.8" cy="96.2" r=".47"/>
<circle cx="113.8" cy="84.5" r=".47"/>
<circle cx="125.6" cy="84.5" r=".47"/>
<circle cx="125.6" cy="72.7" r=".47"/>
<circle cx="125.6" cy="53.9" r=".47"/>
<circle cx="146.7" cy="61" r=".47"/>
<circle cx="125.6" cy="96.2" r=".47"/>
<circle cx="106.8" cy="115" r=".47"/>
<circle cx="118.5" cy="115" r=".47"/>
<circle cx="160.9" cy="115" r=".47"/>
<circle cx="125.6" cy="115" r=".47"/>
<circle cx="149.1" cy="115" r=".47"/>
<circle cx="125.6" cy="103.3" r=".47"/>
<circle cx="149.1" cy="103.3" r=".47"/>
<circle cx="113.8" cy="136.2" r=".47"/>
<circle cx="182" cy="150.2" r=".47"/>
<circle cx="113.8" cy="154.9" r=".47"/>
<circle cx="182" cy="169" r=".47"/>
<circle cx="113.8" cy="173.7" r=".47"/>
<circle cx="182" cy="154.9" r=".47"/>
<circle cx="182" cy="173.7" r=".47"/>
<circle cx="31.5" cy="143.2" r=".47"/>
<circle cx="31.5" cy="138.5" r=".47"/>
<circle cx="214.9" cy="37.5" r=".47"/>
<circle cx="214.9" cy="32.8" r=".47"/>
<circle cx="139.7" cy="42.2" r=".47"/>
<circle cx="139.7" cy="28.1" r=".47"/>
<circle cx="135" cy="124.4" r=".47"/>
<circle cx="135" cy="143.2" r=".47"/>
<circle cx="135" cy="162" r=".47"/>
<circle cx="243.2" cy="32.8" r=".47"/>
<circle cx="269" cy="37.5" r=".47"/>
<circle cx="214.9" cy="51.6" r=".47"/>
<circle cx="214.9" cy="70.4" r=".47"/>
<circle cx="214.9" cy="89.2" r=".47"/>
<circle cx="214.9" cy="108" r=".47"/>
<circle cx="214.9" cy="126.8" r=".47"/>
<circle cx="243.2" cy="51.6" r=".47"/>
<circle cx="269" cy="56.3" r=".47"/>
<circle cx="269" cy="75.1" r=".47"/>
<circle cx="269" cy="131.5" r=".47"/>
<circle cx="269" cy="112.7" r=".47"/>
<circle cx="269" cy="93.9" r=".47"/>
<circle cx="243.2" cy="70.4" r=".47"/>
<circle cx="243.2" cy="89.2" r=".47"/>
<circle cx="243.2" cy="108" r=".47"/>
<circle cx="243.2" cy="126.8" r=".47"/>
<circle cx="69.1" cy="91.5" r=".47"/>
<circle cx="69.1" cy="79.8" r=".47"/>
<circle cx="62.1" cy="79.8" r=".47"/>
<circle cx="113.8" cy="124.4" r=".47"/>
<circle cx="113.8" cy="143.2" r=".47"/>
<circle cx="113.8" cy="162" r=".47"/>
<circle cx="182" cy="131.5" r=".47"/>
<circle cx="182" cy="136.2" r=".47"/>
<circle cx="137.3" cy="103.3" r=".47"/>
<circle cx="214.9" cy="56.3" r=".47"/>
<circle cx="214.9" cy="75.1" r=".47"/>
<circle cx="214.9" cy="93.9" r=".47"/>
<circle cx="214.9" cy="131.5" r=".47"/>
<circle cx="214.9" cy="112.7" r=".47"/>
<circle cx="38.6" cy="86.8" r=".47"/>
<circle cx="36.2" cy="28.1" r=".47"/>
<circle cx="88" cy="143.2" r=".47"/>
</g>
<text font-size="3.8" fill="#000080" x="203.2" y="177.5">FVR1.5K/3.7K7S-DB</text>
<text font-size="2.5" fill="#000080" x="219.6" y="184.8">http://liheming.jimdo.com</text>
<g font-size="2.1">
<text x="46.1" y="21.7">1</text>
<text x="113.6" y="21.7">2</text>
<text x="181.1" y="21.7">3</text>
<text x="248.6" y="21.7">4</text>
<text x="232.8" y="33.5">1</text>
<text x="232.8" y="35.7">2</text>
<text x="238.4" y="35.7">7</text>
<text x="238.4" y="33.5">8</text>
<text x="232.8" y="38.1">3</text>
<text x="232.8" y="40.5">4</text>
<text x="238.4" y="40.5">5</text>
<text x="238.4" y="38.1">6</text>
<text x="14.3" y="42.8">D</text>
<text x="49.4" y="42.8">1</text>
<text x="49.4" y="45.1">2</text>
<text x="49.4" y="47.5">3</text>
<text x="55" y="47.5">4</text>
<text x="55" y="45.1">5</text>
<text x="55" y="42.8">6</text>
<text x="280.1" y="42.8">D</text>
<text x="232.8" y="52.2">1</text>
<text x="238.4" y="52.2">8</text>
<text x="232.8" y="54.5">2</text>
<text x="232.8" y="56.9">3</text>
<text x="232.8" y="59.3">4</text>
<text x="238.4" y="59.3">5</text>
<text x="238.4" y="56.9">6</text>
<text x="238.4" y="54.5">7</text>
<text x="232.8" y="71">1</text>
<text x="238.4" y="71">8</text>
<text x="232.8" y="73.3">2</text>
<text x="232.8" y="75.7">3</text>
<text x="238.4" y="75.7">6</text>
<text x="238.4" y="73.3">7</text>
<text x="232.8" y="78.1">4</text>
<text x="238.4" y="78.1">5</text>
<text x="14.3" y="87.5">C</text>
<text x="232.8" y="89.8">1</text>
<text x="238.4" y="89.8">8</text>
<text x="280.1" y="87.5">C</text>
<text x="232.8" y="92.1">2</text>
<text x="232.8" y="94.5">3</text>
<text x="238.4" y="94.5">6</text>
<text x="238.4" y="92.1">7</text>
<text x="232.8" y="96.9">4</text>
<text x="238.4" y="96.9">5</text>
<text x="232.8" y="108.6">1</text>
<text x="232.8" y="110.9">2</text>
<text x="232.8" y="113.3">3</text>
<text x="238.4" y="113.3">6</text>
<text x="238.4" y="110.9">7</text>
<text x="238.4" y="108.6">8</text>
<text x="232.8" y="115.6">4</text>
<text x="238.4" y="115.6">5</text>
<text x="232.8" y="127.4">1</text>
<text x="232.8" y="129.7">2</text>
<text x="238.4" y="129.7">7</text>
<text x="238.4" y="127.4">8</text>
<text x="14.3" y="132.1">B</text>
<text x="232.8" y="132.1">3</text>
<text x="232.8" y="134.4">4</text>
<text x="238.4" y="134.4">5</text>
<text x="238.4" y="132.1">6</text>
<text x="280.1" y="132.1">B</text>
<text x="47.1" y="141.5">1</text>
<text x="47.1" y="143.8">2</text>
<text x="52.7" y="143.8">7</text>
<text x="52.7" y="141.5">8</text>
<text x="47.1" y="146.1">3</text>
<text x="47.1" y="148.5">4</text>
<text x="52.7" y="148.5">5</text>
<text x="52.7" y="146.1">6</text>
<text x="14.3" y="176.7">A</text>
<text x="197.3" y="175.5">Title</text>
<text x="280.1" y="176.7">A</text>
<text x="197.3" y="182.6">Size</text>
<text x="209" y="182.6">Number</text>
<text x="256.1" y="182.6">Revision</text>
<text x="197.3" y="189.6">Date:</text>
<text x="197.3" y="192">File:</text>
<text x="198.5" y="186.1">A4</text>
<text x="207.9" y="189.6">6-Jan-2012</text>
<text x="207.9" y="192">D:\变频器\tu20111110\日本变频器图纸.ddb</text>
<text x="244.3" y="189.6">Sheet</text>
<text x="244.3" y="192">Drawn By:</text>
<text x="250.9" y="189.6">of</text>
<text x="46.1" y="195.5">1</text>
<text x="113.6" y="195.5">2</text>
<text x="181.1" y="195.5">3</text>
<text x="248.6" y="195.5">4</text>
</g>
<g font-size="2.1" fill="#800000">
<text x="31.2" y="28.7">P1</text>
<text x="131.5" y="28.7">E2,4,6</text>
<text x="241.3" y="29.9">VU+</text>
<text x="41.4" y="31.1">+4.5V</text>
<text x="195.2" y="33.5">+4.5V</text>
<text x="246" y="35.7">VU-</text>
<text x="271.9" y="31.1">E1</text>
<text x="124.4" y="39.3">V+</text>
<text x="210" y="38.1">S1</text>
<text x="271.9" y="38.1">B1</text>
<text x="62.6" y="42.8">G</text>
<text x="195.2" y="52.2">+4.5V</text>
<text x="241.3" y="48.7">VV+</text>
<text x="271.9" y="49.9">E3</text>
<text x="38.1" y="58.1">h</text>
<text x="189.6" y="54.5">V-</text>
<text x="210" y="56.9">S3</text>
<text x="246" y="54.5">VV-</text>
<text x="271.9" y="56.9">B2</text>
<text x="149.6" y="61.6">OV2</text>
<text x="195.2" y="71">+4.5V</text>
<text x="241" y="67.5">VW+</text>
<text x="271.9" y="68.7">E5</text>
<text x="128.4" y="73.3">+12V</text>
<text x="210" y="75.7">S5</text>
<text x="246" y="73.3">VW-</text>
<text x="271.9" y="75.7">B3</text>
<text x="149.6" y="85.1">M</text>
<text x="195.2" y="89.8">+4.5V</text>
<text x="242" y="86.3">V+</text>
<text x="271.9" y="87.5">E2</text>
<text x="20.5" y="95.7">+5V</text>
<text x="210" y="94.5">S2</text>
<text x="246" y="92.1">V-</text>
<text x="271.9" y="94.5">B4</text>
<text x="149.6" y="96.9">-12V</text>
<text x="242" y="105.1">V+</text>
<text x="271.9" y="106.2">E4</text>
<text x="195.2" y="108.6">+4.5V</text>
<text x="210" y="113.3">S4</text>
<text x="246" y="110.9">V-</text>
<text x="271.9" y="113.3">B5</text>
<text x="29.9" y="119.1">+5V</text>
<text x="163.7" y="115.6">+5V</text>
<text x="29.6" y="123.9">4.5V</text>
<text x="111.9" y="121.5">VU+</text>
<text x="133.8" y="121.5">E1</text>
<text x="242" y="123.9">V+</text>
<text x="271.9" y="125">E6</text>
<text x="195.2" y="127.4">+4.5V</text>
<text x="246" y="129.7">V-</text>
<text x="60.2" y="132.1">+9V</text>
<text x="184.8" y="136.8">VU-</text>
<text x="210" y="132.1">S6</text>
<text x="271.9" y="132.1">B6</text>
<text x="26.6" y="143.8">S7</text>
<text x="90.8" y="143.8">-9V</text>
<text x="111.9" y="140.3">VV+</text>
<text x="133.8" y="140.3">E3</text>
<text x="184.8" y="155.5">VV-</text>
<text x="111.7" y="159.1">VW+</text>
<text x="133.8" y="159.1">E5</text>
<text x="184.8" y="174.3">VW-</text>
</g>
<g font-size="2.1" fill="#000080">
<text x="92.6" y="27.5">SA50995200</text>
<text x="95" y="25.2">T</text>
<text x="146.5" y="27.5">C1-2</text>
<text x="146.5" y="29.9">33u/16V</text>
<text x="233.8" y="29.9">PC4</text>
<text x="39.3" y="34.4">R81</text>
<text x="83.2" y="32">D14</text>
<text x="83.2" y="34.4">DIODE</text>
<text x="146.5" y="34.6">C1-1</text>
<text x="205.6" y="31.5">R66</text>
<text x="205.6" y="35.1">270</text>
<text x="271.4" y="34.1">C23</text>
<text x="39.3" y="36.5">270R</text>
<text x="48" y="39.3">PC9</text>
<text x="62.1" y="38.8">C31</text>
<text x="62.1" y="40.9">CAP</text>
<text x="71.5" y="39">C2</text>
<text x="71.5" y="41.4">CAP</text>
<text x="83.1" y="41.4">ZD2</text>
<text x="104.1" y="39.3">D3</text>
<text x="130.3" y="40.9">R65</text>
<text x="144.2" y="39.3">D17</text>
<text x="146.5" y="36.9">33u/16V</text>
<text x="156" y="39.3">D18</text>
<text x="167.6" y="39.3">D19</text>
<text x="179.4" y="39.3">D20</text>
<text x="217.3" y="36.3">R101</text>
<text x="217.3" y="40">560R</text>
<text x="243.2" y="39.3">R50</text>
<text x="259.6" y="36.3">R56</text>
<text x="259.6" y="40">1R6</text>
<text x="271.4" y="36.3">CAP</text>
<text x="39.3" y="46.1">R108</text>
<text x="71.3" y="46.3">D5</text>
<text x="83.1" y="43.8">8209</text>
<text x="104.1" y="46.3">DIODE</text>
<text x="116.2" y="46.1">C14-1</text>
<text x="127.9" y="46.1">C14-2</text>
<text x="130.3" y="44.7">100R</text>
<text x="141.8" y="46.3">DIODE</text>
<text x="153.6" y="46.3">DIODE</text>
<text x="165.4" y="46.3">DIODE</text>
<text x="177.1" y="46.3">DIODE</text>
<text x="233.8" y="44">922</text>
<text x="245.5" y="42.3">33R</text>
<text x="39.3" y="48.2">560R</text>
<text x="48" y="51.1">PC716V</text>
<text x="71.3" y="53.4">DIODE</text>
<text x="83.1" y="53.2">ZD3</text>
<text x="113.8" y="50.8">33u/16V</text>
<text x="125.6" y="50.8">33u/16V</text>
<text x="205.6" y="50.3">R67</text>
<text x="205.6" y="53.9">270</text>
<text x="233.8" y="48.7">PC5</text>
<text x="271.4" y="52.9">C24</text>
<text x="69.8" y="55.7">R80</text>
<text x="69.8" y="58.1">RES1</text>
<text x="83.1" y="55.5">8209</text>
<text x="106.8" y="57.8">D34</text>
<text x="116.2" y="59.7">R90</text>
<text x="217.3" y="55">R102</text>
<text x="217.3" y="58.8">560R</text>
<text x="243.2" y="58.1">R51</text>
<text x="259.6" y="55">R57</text>
<text x="259.6" y="58.8">1R6</text>
<text x="271.4" y="55">CAP</text>
<text x="83.1" y="64.9">ZD4</text>
<text x="104.4" y="64.9">DIODE</text>
<text x="116.2" y="63.5">100R</text>
<text x="138" y="65.1">R91</text>
<text x="233.8" y="62.8">922</text>
<text x="245.5" y="61.1">33R</text>
<text x="69.8" y="67.5">R100</text>
<text x="69.8" y="69.8">RES1</text>
<text x="83.1" y="67.2">8209</text>
<text x="106.8" y="69.4">D8</text>
<text x="138" y="67.5">22K</text>
<text x="149.1" y="67">C19</text>
<text x="149.1" y="69.1">CAP</text>
<text x="205.6" y="69.1">R68</text>
<text x="233.8" y="67.5">PC6</text>
<text x="271.4" y="71.7">C25</text>
<text x="88" y="74.3">TR2</text>
<text x="104.4" y="76.1">DIODE</text>
<text x="116.2" y="76.4">C8-1</text>
<text x="127.9" y="76.4">C8-2</text>
<text x="205.6" y="72.7">270</text>
<text x="217.3" y="73.8">R103</text>
<text x="217.3" y="77.6">560R</text>
<text x="243.2" y="76.9">R52</text>
<text x="259.6" y="73.8">R58</text>
<text x="259.6" y="77.6">1R6</text>
<text x="271.4" y="73.8">CAP</text>
<text x="33.6" y="83.9">C4</text>
<text x="38.6" y="78.5">R1-1</text>
<text x="38.6" y="82.1">110K</text>
<text x="50.3" y="78.5">R1-2</text>
<text x="50.3" y="82.1">110K</text>
<text x="71.5" y="83.7">D4</text>
<text x="113.8" y="80.9">10u/25V</text>
<text x="125.6" y="80.9">10u/25V</text>
<text x="233.8" y="81.5">922</text>
<text x="245.5" y="79.9">33R</text>
<text x="71.5" y="86">DIODE</text>
<text x="80.9" y="86">C3</text>
<text x="80.9" y="88.4">CAP</text>
<text x="85.6" y="85.8">C3551</text>
<text x="116.2" y="88.2">C9-1</text>
<text x="127.9" y="88.2">C9-2</text>
<text x="205.6" y="87.9">R69</text>
<text x="233.8" y="86.3">pc1</text>
<text x="33.6" y="90.9">CAP</text>
<text x="43.9" y="90.7">R4</text>
<text x="43.9" y="92.8">2.2K</text>
<text x="45.4" y="95.9">ZD1</text>
<text x="62.1" y="92.8">B35</text>
<text x="64.4" y="90.7">TR1</text>
<text x="69.8" y="95.4">R2</text>
<text x="106.5" y="93.3">D9</text>
<text x="113.8" y="92.6">10u/25V</text>
<text x="125.6" y="92.6">10u/25V</text>
<text x="205.6" y="91.5">270</text>
<text x="217.3" y="92.6">R104</text>
<text x="243.2" y="95.7">R53</text>
<text x="259.6" y="92.6">R59</text>
<text x="271.4" y="90.5">C20</text>
<text x="271.4" y="92.6">CAP</text>
<text x="69.8" y="97.6">56R</text>
<text x="104.1" y="100.1">DIODE</text>
<text x="217.3" y="96.4">560R</text>
<text x="233.8" y="100.3">922</text>
<text x="245.5" y="98.7">33R</text>
<text x="259.6" y="96.4">1R6</text>
<text x="22.8" y="102.5">R6</text>
<text x="22.8" y="104.6">4.7K</text>
<text x="29" y="107.4">C7</text>
<text x="35.1" y="102.2">IC1</text>
<text x="35.1" y="107.4">TL431</text>
<text x="45.4" y="102.2">683</text>
<text x="108.9" y="102.7">D7-1</text>
<text x="161.5" y="107.4">R99</text>
<text x="205.6" y="106.7">R70</text>
<text x="233.8" y="105.1">pc2</text>
<text x="45.4" y="108.1">PC8</text>
<text x="71.5" y="113.7">R3-1</text>
<text x="83.2" y="109.1">R?</text>
<text x="83.2" y="112.5">56R</text>
<text x="108.9" y="112.1">D7-2</text>
<text x="108.9" y="109.7">DIODE</text>
<text x="127.9" y="109.5">C6-1</text>
<text x="139.7" y="109.5">C6-2</text>
<text x="151.5" y="109.5">C6-3</text>
<text x="161.5" y="109.7">56R</text>
<text x="205.6" y="110.3">270</text>
<text x="217.3" y="111.4">R105</text>
<text x="259.6" y="111.4">R60</text>
<text x="271.4" y="109.3">C21</text>
<text x="271.4" y="111.4">CAP</text>
<text x="22.8" y="114.2">R7</text>
<text x="22.8" y="116.3">4.42K</text>
<text x="29" y="114.2">CAP R5</text>
<text x="33.9" y="117.3">110R</text>
<text x="45.4" y="118.2">OPTOISO1</text>
<text x="71.5" y="117.3">56R</text>
<text x="108.9" y="118.9">DIODE</text>
<text x="125.6" y="114.2">47u/10V</text>
<text x="137.3" y="114.2">47u/10V</text>
<text x="149.1" y="114.2">47u/10V</text>
<text x="217.3" y="115.2">560R</text>
<text x="233.8" y="119.1">922</text>
<text x="243.2" y="114.5">R54</text>
<text x="245.5" y="117.5">33R</text>
<text x="259.6" y="115.2">1R6</text>
<text x="59.8" y="123.6">D6</text>
<text x="59.8" y="125.9">DIODE</text>
<text x="104.1" y="121.5">D10</text>
<text x="125.6" y="123.1">R62</text>
<text x="139.4" y="121.5">D21</text>
<text x="151.2" y="121.5">D22</text>
<text x="163" y="121.5">D23</text>
<text x="174.8" y="121.5">D24</text>
<text x="205.6" y="125.5">R71</text>
<text x="233.8" y="123.9">pc3</text>
<text x="32.3" y="130.9">R75</text>
<text x="50.1" y="128.5">C5</text>
<text x="104.1" y="128.5">DIODE</text>
<text x="116.2" y="128.3">C10</text>
<text x="125.6" y="126.9">330R</text>
<text x="137.1" y="128.5">DIODE</text>
<text x="141.8" y="130.9">C15</text>
<text x="148.8" y="128.5">DIODE</text>
<text x="160.6" y="128.5">DIODE</text>
<text x="172.4" y="128.5">DIODE</text>
<text x="205.6" y="129">270</text>
<text x="217.3" y="130.1">R106</text>
<text x="259.6" y="130.1">R61</text>
<text x="271.4" y="128">C22</text>
<text x="271.4" y="130.1">CAP</text>
<text x="32.3" y="133.2">270R</text>
<text x="45.6" y="137.9">PC7</text>
<text x="47.8" y="135.6">22u/20V</text>
<text x="90.3" y="135.3">D?</text>
<text x="90.3" y="137.7">DIODE</text>
<text x="113.8" y="133">33u/16V</text>
<text x="141.8" y="133.2">33u/16V</text>
<text x="217.3" y="134">560R</text>
<text x="233.8" y="137.9">922</text>
<text x="243.2" y="133.2">R55</text>
<text x="245.5" y="136.3">33R</text>
<text x="259.6" y="134">1R6</text>
<text x="33.9" y="141.9">R107</text>
<text x="58.1" y="140.3">R72</text>
<text x="58.1" y="142.6">68R</text>
<text x="78.3" y="140.5">ZD5</text>
<text x="104.1" y="140.3">D11</text>
<text x="125.6" y="141.9">R63</text>
<text x="139.4" y="140.3">D25</text>
<text x="151.2" y="140.3">D26</text>
<text x="163" y="140.3">D27</text>
<text x="174.8" y="140.3">D28</text>
<text x="33.9" y="145.7">560R</text>
<text x="71.5" y="147.1">C18</text>
<text x="78.3" y="147.1">6803</text>
<text x="90.3" y="147.1">C30</text>
<text x="90.3" y="149.5">22u/20V</text>
<text x="104.1" y="147.3">DIODE</text>
<text x="116.2" y="147.1">C11</text>
<text x="125.6" y="145.7">330R</text>
<text x="137.1" y="147.3">DIODE</text>
<text x="141.8" y="149.7">C16</text>
<text x="148.8" y="147.3">DIODE</text>
<text x="160.6" y="147.3">DIODE</text>
<text x="172.4" y="147.3">DIODE</text>
<text x="45.6" y="152">922</text>
<text x="59.8" y="153.7">R73</text>
<text x="69.2" y="151.8">33u/16V</text>
<text x="113.8" y="151.8">33u/16V</text>
<text x="141.8" y="152">33u/16V</text>
<text x="59.8" y="157.4">RES1</text>
<text x="71.5" y="158.8">C26</text>
<text x="71.5" y="161.2">CAP</text>
<text x="104.1" y="159.1">D12</text>
<text x="125.6" y="160.7">R64</text>
<text x="139.4" y="159.1">D29</text>
<text x="151.2" y="159.1">D30</text>
<text x="163" y="159.1">D31</text>
<text x="174.8" y="159.1">D32</text>
<text x="104.1" y="166.1">DIODE</text>
<text x="116.2" y="165.9">C12</text>
<text x="125.6" y="164.4">330R</text>
<text x="137.1" y="166.1">DIODE</text>
<text x="148.8" y="166.1">DIODE</text>
<text x="160.6" y="166.1">DIODE</text>
<text x="172.4" y="166.1">DIODE</text>
<text x="113.8" y="170.6">33u/16V</text>
<text x="141.8" y="168.5">C17</text>
<text x="141.8" y="170.8">33u/16V</text>
<text x="264.3" y="184.9">V1.0</text>
<text x="262" y="192">李和明</text>
<text x="264.3" y="189.6">1/1</text>
</g>
</svg>
